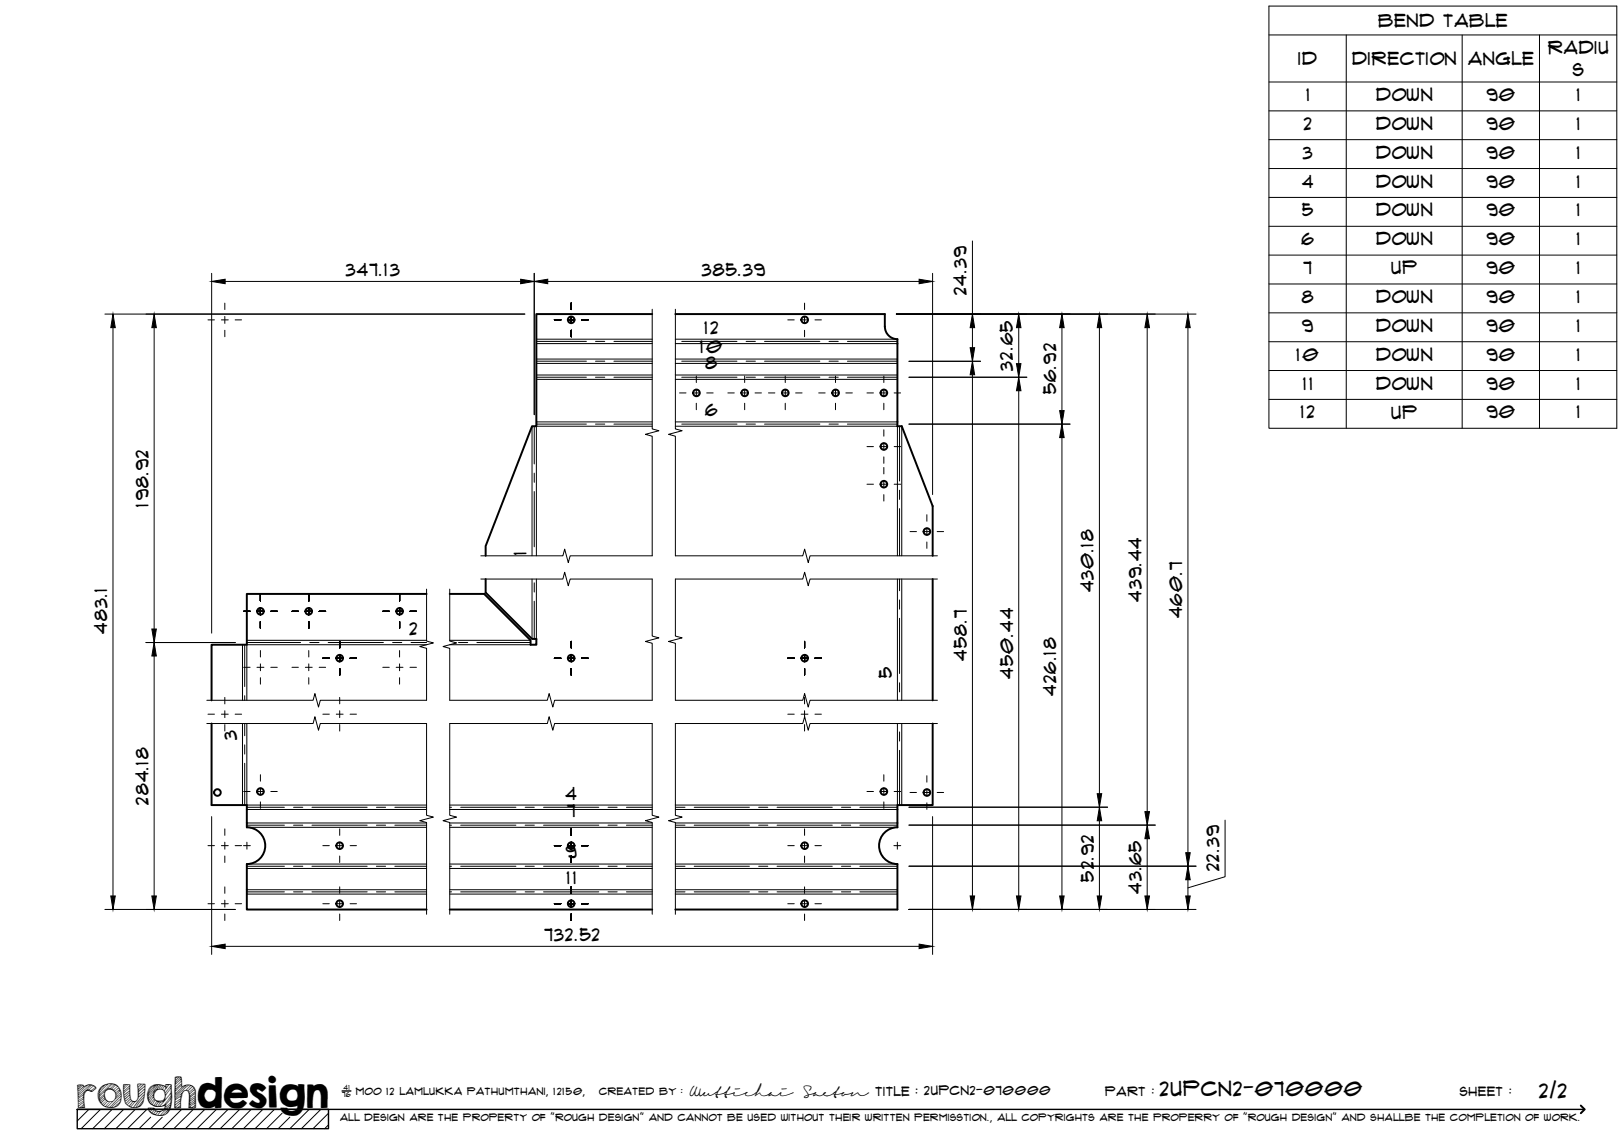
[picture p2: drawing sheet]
<svg xmlns="http://www.w3.org/2000/svg" width="420mm" height="297mm" viewBox="0 0 420 297" stroke-linecap="round" stroke-linejoin="round" font-family="sans-serif">
<!-- layer: Visible -->
<g fill="none" stroke="#000" stroke-width=".51">
<path d="M168.7 81.3h-29.9v29h-1.2l-12 31v2.5M174.7 81.3h54.2v3.2M228.9 84.5a3.2 3.2 0 0 0 3.3 3.3v22.5h1.1l8 20.7v12.8M110.4 153.7h-46.5v13.1h-9.2v14.4M125.6 149.8v3.5l12 12h1.2v1.5h-1.5v-1.1l-12-12h-8.9M241.3 149.8v31.4M54.7 187.2v21.1h9.2v5.8a4.8 4.8 0 0 1 4.7 4.7 4.8 4.8 0 0 1-4.7 4.8v11.7h46.5M241.3 187.2v21.1h-9.1v5.8a4.8 4.8 0 0 0-4.8 4.7 4.8 4.8 0 0 0 4.8 4.8v11.7h-57.5M116.4 235.3h52.3"/>
<circle cx="147.8" cy="82.8" r=".86"/>
<circle cx="208.2" cy="82.8" r=".86"/>
<circle cx="180.2" cy="101.7" r=".86"/>
<circle cx="192.7" cy="101.7" r=".86"/>
<circle cx="203.2" cy="101.7" r=".86"/>
<circle cx="216.2" cy="101.7" r=".86"/>
<circle cx="228.7" cy="101.7" r=".86"/>
<circle cx="228.7" cy="115.5" r=".86"/>
<circle cx="228.7" cy="125.3" r=".86"/>
<circle cx="239.8" cy="137.5" r=".86"/>
<circle cx="67.4" cy="158.2" r=".86"/>
<circle cx="79.9" cy="158.2" r=".86"/>
<circle cx="103.4" cy="158.2" r=".86"/>
<circle cx="87.9" cy="170.3" r=".86"/>
<circle cx="147.8" cy="170.3" r=".86"/>
<circle cx="208.2" cy="170.3" r=".86"/>
<circle cx="56.3" cy="205.1" r=".86"/>
<circle cx="67.4" cy="204.8" r=".86"/>
<circle cx="87.9" cy="218.8" r=".86"/>
<circle cx="147.8" cy="218.8" r=".86"/>
<circle cx="208.2" cy="218.8" r=".86"/>
<circle cx="228.7" cy="204.8" r=".86"/>
<circle cx="239.8" cy="205.1" r=".86"/>
<circle cx="87.9" cy="233.8" r=".86"/>
<circle cx="147.8" cy="233.8" r=".86"/>
<circle cx="208.2" cy="233.8" r=".86"/>
</g>
<!-- layer: Bend Center -->
<g fill="none" stroke="#000" stroke-width=".26">
<path d="M138.8 88.3h12.9M138.8 93.5h12.9M138.8 97.6h12.9M154.1 88.3h2.4M154.1 93.5h2.4M154.1 97.6h2.4M158.8 88.3h9.9M158.8 93.5h9.9M158.8 97.6h9.9M176.4 88.3h14.3M176.4 93.5h14.3M176.4 97.6h14.3"/>
<path d="M193 88.3h2.4M193 93.5h2.4M193 97.6h2.4M197.8 88.3h14.3M197.8 93.5h14.3M197.8 97.6h14.3M214.5 88.3h2.4M214.5 93.5h2.4M214.5 97.6h2.4M219.2 88.3h13M219.2 93.5h13M219.2 97.6h13"/>
<path d="M138.2 110.3v9.7M138.8 109.7h12.9M154.1 109.7h2.4M158.8 109.7h9.9M176.4 109.7h14.3M193 109.7h2.4M197.8 109.7h14.3M214.5 109.7h2.4M219.2 109.7h13M232.7 110.3v14.2M138.2 122.4v2.4M138.2 127.2v14.3"/>
<path d="M232.7 126.8v2.4M232.7 131.6v12.2M138.2 150.8v2.4M138.2 155.6v9.7M232.7 149.8v3.1M232.7 155.2v2.4M232.7 160v14.3M63.3 166.8v10.8M63.9 166.3h13.9M80.1 166.3h2.4M84.9 166.3h14.3M101.6 166.3h2.3"/>
<path d="M106.3 166.3h4.1M118.6 166.3h2.4M123.4 166.3h13.9M232.7 176.7v2.3M63.3 180v1.2M63.3 187.2v3.2M63.3 192.7v2.4M63.3 197.5v10.8M232.7 189.4v2.4M232.7 194.1v14.2M63.9 208.9h9.7M63.9 213.5h9.7"/>
<path d="M75.9 208.9h2.4M75.9 213.5h2.4M80.7 208.9h14.3M80.7 213.5h14.3M97.4 208.9h2.4M97.4 213.5h2.4M102.2 208.9h8.2M102.2 213.5h8.2M116.4 208.9h.4M116.4 213.5h.4M119.2 208.9h14.3M119.2 213.5h14.3"/>
<path d="M135.9 208.9h2.3M135.9 213.5h2.3M140.6 208.9h14.3M140.6 213.5h14.3M157.3 208.9h2.4M157.3 213.5h2.4M162.1 208.9h6.6M162.1 213.5h6.6M174.8 208.9h2.4M174.8 213.5h2.4M179.6 208.9h14.3M179.6 213.5h14.3"/>
<path d="M196.3 208.9h2.3M196.3 213.5h2.3M201 208.9h14.3M201 213.5h14.3M217.7 208.9h2.4M217.7 213.5h2.4M222.5 208.9h9.7M222.5 213.5h9.7M63.9 230.8h9.7M63.9 224.1h9.7M75.9 230.8h2.4M75.9 224.1h2.4"/>
<path d="M80.7 230.8h14.3M80.7 224.1h14.3M97.4 230.8h2.4M97.4 224.1h2.4M102.2 230.8h8.2M102.2 224.1h8.2M116.4 230.8h.4M116.4 224.1h.4M119.2 230.8h14.3M119.2 224.1h14.3M135.9 230.8h2.3M135.9 224.1h2.3"/>
<path d="M140.6 230.8h14.3M140.6 224.1h14.3M157.3 230.8h2.4M157.3 224.1h2.4M162.1 230.8h6.6M162.1 224.1h6.6M174.8 230.8h2.4M174.8 224.1h2.4M179.6 230.8h14.3M179.6 224.1h14.3M196.3 230.8h2.3M196.3 224.1h2.3"/>
<path d="M201 230.8h14.3M201 224.1h14.3M217.7 230.8h2.4M217.7 224.1h2.4M222.5 230.8h9.7M222.5 224.1h9.7"/>
</g>
<!-- layer: Visible Narrow -->
<g fill="none" stroke="#000" stroke-width=".26">
<path d="M138.8 87.8h29.9M138.8 88.9h29.9M138.8 92.9h29.9M138.8 94h29.9M138.8 98.2h29.9M138.8 97h29.9M174.7 87.8h57.5M174.7 88.9h57.5M174.7 92.9h57.5M174.7 94h57.5M174.7 98.2h57.5M174.7 97h57.5"/>
<path d="M137.6 110.3v33.5M138.8 109.2h29.9M168.7 110.3h-29.9v33.5M174.7 110.3h57.5v33.5M174.7 109.2h57.5M233.3 110.3v33.5M137.6 149.8v15.5M138.8 149.8v15.5M232.2 149.8v31.4M233.3 149.8v31.4M62.7 166.8v14.4M63.9 165.7h46.5"/>
<path d="M110.4 166.8h-46.5v14.4M116.4 165.7h20.9M116.4 166.8h20.9M62.7 187.2v21.1M63.9 187.2v21.1h46.5M232.2 187.2v21.1h-57.5M233.3 187.2v21.1M63.9 209.5h46.5M63.9 214.1h46.5M63.9 212.9h46.5M116.4 209.5h52.3M116.4 214.1h52.3"/>
<path d="M116.4 212.9h52.3M116.4 208.3h52.3M174.7 209.5h57.5M174.7 214.1h57.5M174.7 212.9h57.5M63.9 231.3h46.5M63.9 230.2h46.5M63.9 224.7h46.5M63.9 223.6h46.5M116.4 231.3h52.3M116.4 230.2h52.3M116.4 224.7h52.3"/>
<path d="M116.4 223.6h52.3M174.7 231.3h57.5M174.7 230.2h57.5M174.7 224.7h57.5M174.7 223.6h57.5"/>
</g>
<!-- layer: TitleBlock -->
<path d="M20 287h65v5h-65zM20 287h390M88.5 282.3h2.3" fill="none" stroke="#000" stroke-width=".36"/>
<path d="M409 286.1l1 .9-1 1" fill="none" stroke="#000" stroke-width=".51"/>
<g fill="none" stroke="#000" stroke-width=".26">
<path d="M23 287l-3 3.1M26 287l-5 5M29 287l-5 5M32 287l-5 5M35 287l-5 5M38 287l-5 5M39 289.1l-3 2.9M42 289.1l-3 2.9M47 287l-5 5M50 287l-5 5M53 287l-5 5M56 287l-5 5"/>
<path d="M59 287l-5 5M62 287l-5 5M65 287l-5 5M68 287l-5 5M71 287l-5 5M73 288l-4 4M75 289.1l-3 2.9M80 287l-5 5M83 287l-5 5M85 288l-4 4M85 291l-1 1"/>
</g>
<!-- layer: Smart Centers -->
<g fill="none" stroke="#000" stroke-width=".26">
<path d="M58.2 78.4v1.7M147.8 78.4v1.7M208.2 78.4v1.7M53.8 82.8h1.7M57.3 82.8h1.8M58.2 81.9v1.8M58.2 85.5v1.6M60.8 82.8h1.7M143.4 82.8h1.7M146.9 82.8h1.8M147.8 81.9v1.8M147.8 85.5v1.6"/>
<path d="M150.5 82.8h1.6M180.1 97.3v1.7M192.7 97.3v1.7M203.2 97.3v1.7M203.8 82.8h1.7M207.3 82.8h1.7M208.2 81.9v1.8M208.2 85.5v1.6M210.8 82.8h1.7M216.2 97.3v1.7M228.7 97.3v1.7M175.8 101.7h1.7"/>
<path d="M179.3 101.7h1.8M180.1 100.8v1.8M180.1 104.3v1.7M182.8 101.7h1.7M188.3 101.7h1.7M191.8 101.7h1.7M192.7 100.8v1.8M192.7 104.3v1.7M195.3 101.7h1.7M198.8 101.7h1.7M202.3 101.7h1.7M203.2 100.8v1.8"/>
<path d="M203.2 104.3v1.7M205.8 101.7h1.7M211.8 101.7h1.7M215.3 101.7h1.7M216.2 100.8v1.8M216.2 104.3v1.7M218.8 101.7h1.7M224.3 101.7h1.7M224.3 115.6h1.7M227.8 101.7h1.8M227.8 115.6h1.8M228.7 100.8v1.8"/>
<path d="M228.7 104.3v1.7M228.7 111.2v1.7M228.7 114.6v1.8M228.7 118.2v1.7M231.3 101.7h1.7M231.3 115.6h1.7M224.3 125.3h1.7M227.8 125.3h1.8M228.7 121v1.6M228.7 124.4v1.8M228.7 128v1.7M231.3 125.3h1.7"/>
<path d="M235.4 137.5h1.7M238.9 137.5h1.8M239.8 133.2v1.7M239.8 136.7v1.7M242.5 137.5h1.6M63 158.2h1.7M66.5 158.2h1.8M67.4 153.8v1.7M67.4 157.3v1.8M70.1 158.2h1.6M75.5 158.2h1.7M79 158.2h1.8"/>
<path d="M79.9 153.8v1.7M79.9 157.3v1.8M82.6 158.2h1.6M99 158.2h1.7M102.5 158.2h1.8M103.4 153.8v1.7M103.4 157.3v1.8M106.1 158.2h1.6M239.8 140.2v1.7M63 172.7h1.7M66.5 172.7h1.8M67.4 160.9v1.6"/>
<path d="M67.4 168.3v1.7M67.4 171.8v1.8M67.4 175.4v1.6M70.1 172.7h1.6M75.5 172.7h1.7M79 172.7h1.8M79.9 160.9v1.6M79.9 168.3v1.7M79.9 171.8v1.8M79.9 175.4v1.6M82.6 172.7h1.6M83.5 170.3h1.7"/>
<path d="M87 170.3h1.8M87.9 166v1.6M87.9 169.4v1.8M87.9 173v1.7M90.6 170.3h1.6M99 172.7h1.7M102.5 172.7h1.8M103.4 160.9v1.6M103.4 168.3v1.7M103.4 171.8v1.8M103.4 175.4v1.6M106.1 172.7h1.6"/>
<path d="M143.4 170.3h1.7M146.9 170.3h1.8M147.8 166v1.6M147.8 169.4v1.8M147.8 173v1.7M150.5 170.3h1.6M203.8 170.3h1.7M207.3 170.3h1.7M208.2 166v1.6M208.2 169.4v1.8M208.2 173v1.7M210.8 170.3h1.7"/>
<path d="M53.8 184.8h1.7M57.3 184.8h1.8M58.2 180.5v1.6M58.2 183.9v1.8M58.2 187.5v1.7M60.8 184.8h1.7M83.5 184.8h1.7M87 184.8h1.8M87.9 180.5v1.6M87.9 183.9v1.8M87.9 187.5v1.7M90.6 184.8h1.6"/>
<path d="M203.8 184.8h1.7M207.3 184.8h1.7M208.2 180.5v1.6M208.2 183.9v1.8M208.2 187.5v1.7M210.8 184.8h1.7M53.8 218.8h1.7M57.3 218.8h1.8M58.2 214.5v1.6M58.2 217.9v1.8M60.8 218.8h1.7M63 218.8h1.8"/>
<path d="M63 204.8h1.7M63.9 217.9v1.8M66.5 204.8h1.8M67.4 200.5v1.6M67.4 203.9v1.8M67.4 207.5v1.7M70.1 204.8h1.6M83.5 218.8h1.7M87 218.8h1.8M87.9 214.5v1.6M87.9 217.9v1.8M90.6 218.8h1.6"/>
<path d="M143.4 218.8h1.7M146.9 218.8h1.8M147.8 214.5v1.6M147.8 217.9v1.8M150.5 218.8h1.6M203.8 218.8h1.7M207.3 218.8h1.7M208.2 214.5v1.6M208.2 217.9v1.8M210.8 218.8h1.7M224.3 204.8h1.7M227.8 204.8h1.8"/>
<path d="M228.7 200.5v1.6M228.7 203.9v1.8M228.7 207.5v1.7M231.3 218.8h1.7M231.3 204.8h1.7M232.2 217.9v1.8M235.4 205h1.7M238.9 205h1.8M239.8 200.7v1.7M239.8 204.2v1.7M239.8 207.7v1.7M242.5 205h1.6"/>
<path d="M53.8 233.8h1.7M57.3 233.8h1.8M58.2 221.5v1.7M58.2 229.5v1.6M58.2 232.9v1.8M58.2 236.5v1.7M60.8 233.8h1.7M83.5 233.8h1.7M87 233.8h1.8M87.9 221.5v1.7M87.9 229.5v1.6M87.9 232.9v1.8"/>
<path d="M87.9 236.5v1.7M90.6 233.8h1.6M143.4 233.8h1.7M146.9 233.8h1.8M147.8 221.5v1.7M147.8 229.5v1.6M147.8 232.9v1.8M147.8 236.5v1.7M150.5 233.8h1.6M203.8 233.8h1.7M207.3 233.8h1.7M208.2 221.5v1.7"/>
<path d="M208.2 229.5v1.6M208.2 232.9v1.8M208.2 236.5v1.7M210.8 233.8h1.7M0 297h.1"/>
</g>
<!-- layer: Bend Tables -->
<g fill="none" stroke="#000" stroke-width=".26">
<path d="M328.3 1.6h90v109.2h-90zM328.3 9h90M348.3 9v101.8M378.3 9v101.8M398.3 9v101.8M328.3 21.2h90M328.3 28.7h90M328.3 36.1h90M328.3 43.6h90M328.3 51.1h90M328.3 58.6h90M328.3 66h90"/>
<path d="M328.3 73.5h90M328.3 80.9h90M328.3 88.4h90M328.3 95.9h90M328.3 103.3h90"/>
</g>
<!-- layer: FD_Dimensions -->
<g fill="none" stroke="#000" stroke-width=".26">
<path d="M54.8 70.7v93.1M58.3 72.8h76.4M138.2 70.7v36.6M141.7 72.8h96.1M241.3 70.7v57.3M251.6 62.3v19M27.1 81.3h108.7M29.2 84.8v147M39.9 84.8v78M231.9 81.3h77.5M235.2 93.5h18.5M235.2 97.6h30.5"/>
<path d="M251.6 84.8v5.2M251.6 97v134.8M263.6 84.8v9.3M274.7 84.8v21.4M284.4 84.8v120.6M296.8 84.8v125.2M307.3 84.8v135.8M235.2 109.7h41.6M263.6 101.1v130.7M274.7 113.2v118.6M37.8 166.3h23.1M39.9 169.7v62.1"/>
<path d="M54.8 211.3v35.7M235.2 208.9h51.4M235.2 213.5h63.7M241.3 211.3v35.7M284.4 212.4v19.4M296.8 217v14.8M316.9 212.2v14.7l-9.6 2.8M27.1 235.3h33.8M235.2 235.3h74.2M235.2 224.1h74.2M307.3 227.6v4.2M58.3 244.9h179.5"/>
</g>
<g fill="#000" stroke="#000" stroke-width=".26">
<path d="M54.8 72.8l3.5-.6v1.2zM134.7 72.2l3.5 .6-3.5 .6zM138.2 72.8l3.5-.6v1.2zM237.8 72.2l3.5 .6-3.5 .6zM29.2 81.3l.6 3.5h-1.1zM39.9 81.3l.5 3.5h-1.1zM251 90h1.2l-.6 3.5zM251.6 81.3l.6 3.5h-1.2zM251.6 93.5l.6 3.5h-1.2zM263 94.1h1.1l-.5 3.5zM263.6 81.3l.5 3.5h-1.1zM274.7 81.3l.6 3.5h-1.1z"/>
<path d="M284.4 81.3l.6 3.5h-1.1zM296.8 81.3l.6 3.5h-1.2zM307.3 81.3l.6 3.5h-1.1zM263.6 97.6l.5 3.5h-1.1zM274.2 106.2h1.1l-.6 3.5zM274.7 109.7l.6 3.5h-1.1zM39.9 166.3l.5 3.4h-1.1zM39.3 162.8h1.1l-.5 3.5zM283.9 205.4h1.1l-.6 3.5zM284.4 208.9l.6 3.5h-1.1zM296.2 210h1.2l-.6 3.5zM296.8 213.5l.6 3.5h-1.2z"/>
<path d="M28.7 231.8h1.1l-.6 3.5zM39.3 231.8h1.1l-.5 3.5zM251 231.8h1.2l-.6 3.5zM263 231.8h1.1l-.5 3.5zM274.2 231.8h1.1l-.6 3.5zM283.9 231.8h1.1l-.6 3.5zM296.2 231.8h1.2l-.6 3.5zM306.8 220.6h1.1l-.6 3.5zM307.3 224.1l.6 3.5h-1.1zM306.8 231.8h1.1l-.6 3.5zM54.8 244.9l3.5-.6v1.2zM237.8 244.3l3.5 .6-3.5 .6z"/>
</g>
<!-- layer: Break Lines -->
<path d="M168.7 80v31l1.8 .4-3.5 1 1.7 .5v30.9h-21.2l-.5 1.8-.9-3.5-.5 1.7h-21.2M174.7 80v31l1.8 .4-3.5 1 1.7 .5v30.9h33l.5-1.7 .9 3.5 .5-1.8h32.9M110.4 152.4v13.5l1.7 .5-3.5 .9 1.8 .5v13.4h-27.5l-.5 1.8-.9-3.5-.5 1.7h-27.5M124.4 149.8h21.2l.5-1.7 .9 3.5 .5-1.8h21.2v14.8l1.8 .4-3.5 1 1.7 .4v14.8h-25.2l-.5 1.8-.9-3.5-.5 1.7h-25.2v-13.4l-1.8-.5 3.5-.9-1.7-.5v-13.5M242.5 149.8h-32.9l-.5 1.8-.9-3.5-.5 1.7h-33v14.8l1.8 .4-3.5 1 1.7 .4v14.8h33l.5-1.7 .9 3.5 .5-1.8h32.9M53.5 187.2h27.5l.5-1.8 .9 3.5 .5-1.7h27.5v23.8l1.7 .4-3.5 1 1.8 .4v23.8M242.5 187.2h-32.9l-.5 1.7-.9-3.5-.5 1.8h-33v23.8l1.8 .4-3.5 1 1.7 .4v23.8M116.4 236.6v-23.8l-1.8-.4 3.5-1-1.7-.4v-23.8h25.2l.5-1.8 .9 3.5 .5-1.7h25.2v23.8l1.8 .4-3.5 1 1.7 .4v23.8" fill="none" stroke="#000" stroke-width=".26"/>
<text font-size="9.7" x="19.9" y="286.8">roughdesign</text>
<g font-size="5.3">
<text x="300.1" y="283.6">2UPCN2-070000</text>
<text x="398.2" y="284">2/2</text>
</g>
<g font-size="4.6">
<text x="356.6" y="7">Bend Table</text>
<text x="335.9" y="16.9">ID</text>
<text x="349.8" y="16.8">Direction</text>
<text x="379.8" y="16.9">Angle</text>
<text x="400.5" y="13.9">Radiu</text>
<text x="406.9" y="19.8">s</text>
<text x="338" y="26.1">1</text>
<text x="356" y="26.1">Down</text>
<text x="384.6" y="26.1">90</text>
<text x="408" y="26.1">1</text>
<text x="337.3" y="33.6">2</text>
<text x="356" y="33.6">Down</text>
<text x="384.6" y="33.6">90</text>
<text x="408" y="33.6">1</text>
<text x="337.1" y="41">3</text>
<text x="356" y="41.1">Down</text>
<text x="384.6" y="41">90</text>
<text x="408" y="41">1</text>
<text x="336.9" y="48.5">4</text>
<text x="356" y="48.5">Down</text>
<text x="384.6" y="48.5">90</text>
<text x="408" y="48.5">1</text>
<text x="336.9" y="56">5</text>
<text x="356" y="56">Down</text>
<text x="384.6" y="56">90</text>
<text x="408" y="56">1</text>
<text x="336.7" y="63.4">6</text>
<text x="356" y="63.5">Down</text>
<text x="384.6" y="63.4">90</text>
<text x="408" y="63.4">1</text>
<text x="89.5" y="71.3">347.13</text>
<text x="181.6" y="71.3">385.39</text>
<text x="337.2" y="70.9">7</text>
<text x="360" y="71">Up</text>
<text x="384.6" y="70.9">90</text>
<text x="408" y="70.9">1</text>
<text x="250.1" y="76.4" transform="rotate(-90 250.1 76.4)">24.39</text>
<text x="336.8" y="78.4">8</text>
<text x="356" y="78.4">Down</text>
<text x="384.6" y="78.4">90</text>
<text x="408" y="78.4">1</text>
<text x="182.2" y="86.3">12</text>
<text x="336.9" y="85.8">9</text>
<text x="356" y="85.9">Down</text>
<text x="384.6" y="85.8">90</text>
<text x="408" y="85.8">1</text>
<text x="181.1" y="91.4">10</text>
<text x="182.5" y="95.6">8</text>
<text x="262.1" y="95.9" transform="rotate(-90 262.1 95.9)">32.65</text>
<text x="335.4" y="93.3">10</text>
<text x="356" y="93.3">Down</text>
<text x="384.6" y="93.3">90</text>
<text x="408" y="93.3">1</text>
<text x="337.2" y="100.8">11</text>
<text x="356" y="100.8">Down</text>
<text x="384.6" y="100.8">90</text>
<text x="408" y="100.8">1</text>
<text x="182.4" y="107.7">6</text>
<text x="273.3" y="102.1" transform="rotate(-90 273.3 102.1)">56.92</text>
<text x="336.5" y="108.3">12</text>
<text x="360" y="108.3">Up</text>
<text x="384.6" y="108.3">90</text>
<text x="408" y="108.3">1</text>
<text x="38.4" y="131.1" transform="rotate(-90 38.4 131.1)">198.92</text>
<text x="136.2" y="143.5" transform="rotate(-90 136.2 143.5)">1</text>
<text x="282.9" y="153.3" transform="rotate(-90 282.9 153.3)">430.18</text>
<text x="295.3" y="155.7" transform="rotate(-90 295.3 155.7)">439.44</text>
<text x="305.9" y="160" transform="rotate(-90 305.9 160)">460.7</text>
<text x="27.7" y="164" transform="rotate(-90 27.7 164)">483.1</text>
<text x="105.9" y="164.2">2</text>
<text x="250.1" y="171" transform="rotate(-90 250.1 171)">458.7</text>
<text x="230.7" y="175.3" transform="rotate(-90 230.7 175.3)">5</text>
<text x="262.1" y="175.6" transform="rotate(-90 262.1 175.6)">450.44</text>
<text x="273.3" y="180.1" transform="rotate(-90 273.3 180.1)">426.18</text>
<text x="61.3" y="191.5" transform="rotate(-90 61.3 191.5)">3</text>
<text x="38.4" y="208.3" transform="rotate(-90 38.4 208.3)">284.18</text>
<text x="146.3" y="206.9">4</text>
<text x="146.7" y="211.5">7</text>
<text x="146.4" y="222.1">9</text>
<text x="315.4" y="225.5" transform="rotate(-90 315.4 225.5)">22.39</text>
<text x="146.7" y="228.8">11</text>
<text x="283" y="228.1" transform="rotate(-90 283 228.1)">52.92</text>
<text x="295.3" y="231.3" transform="rotate(-90 295.3 231.3)">43.65</text>
<text x="140.9" y="243.4">732.52</text>
</g>
<g font-size="3.4">
<text x="178.3" y="283.5">Wuttichai</text>
<text x="208.1" y="283.5">Saeton title : 2UPCN2-070000</text>
</g>
<g font-size="3.3">
<text x="286" y="283.5">Part :</text>
<text x="377.7" y="283.5">sheet :</text>
</g>
<g font-size="2.7">
<text x="92.1" y="283.3">moo 12 Lamlukka pathumthani, 12150,</text>
<text x="155" y="283.3">created by :</text>
</g>
<text font-size="2.6" x="88" y="290.1">all design are the property of &quot;rough design&quot; and cannot be used without their written permisstion., all copyrights are the properry of &quot;rough design&quot; and shallbe the completion of work.</text>
<g font-size="1.9">
<text x="88.5" y="283.9">76</text>
<text x="88.9" y="282.1">41</text>
</g>
</svg>
